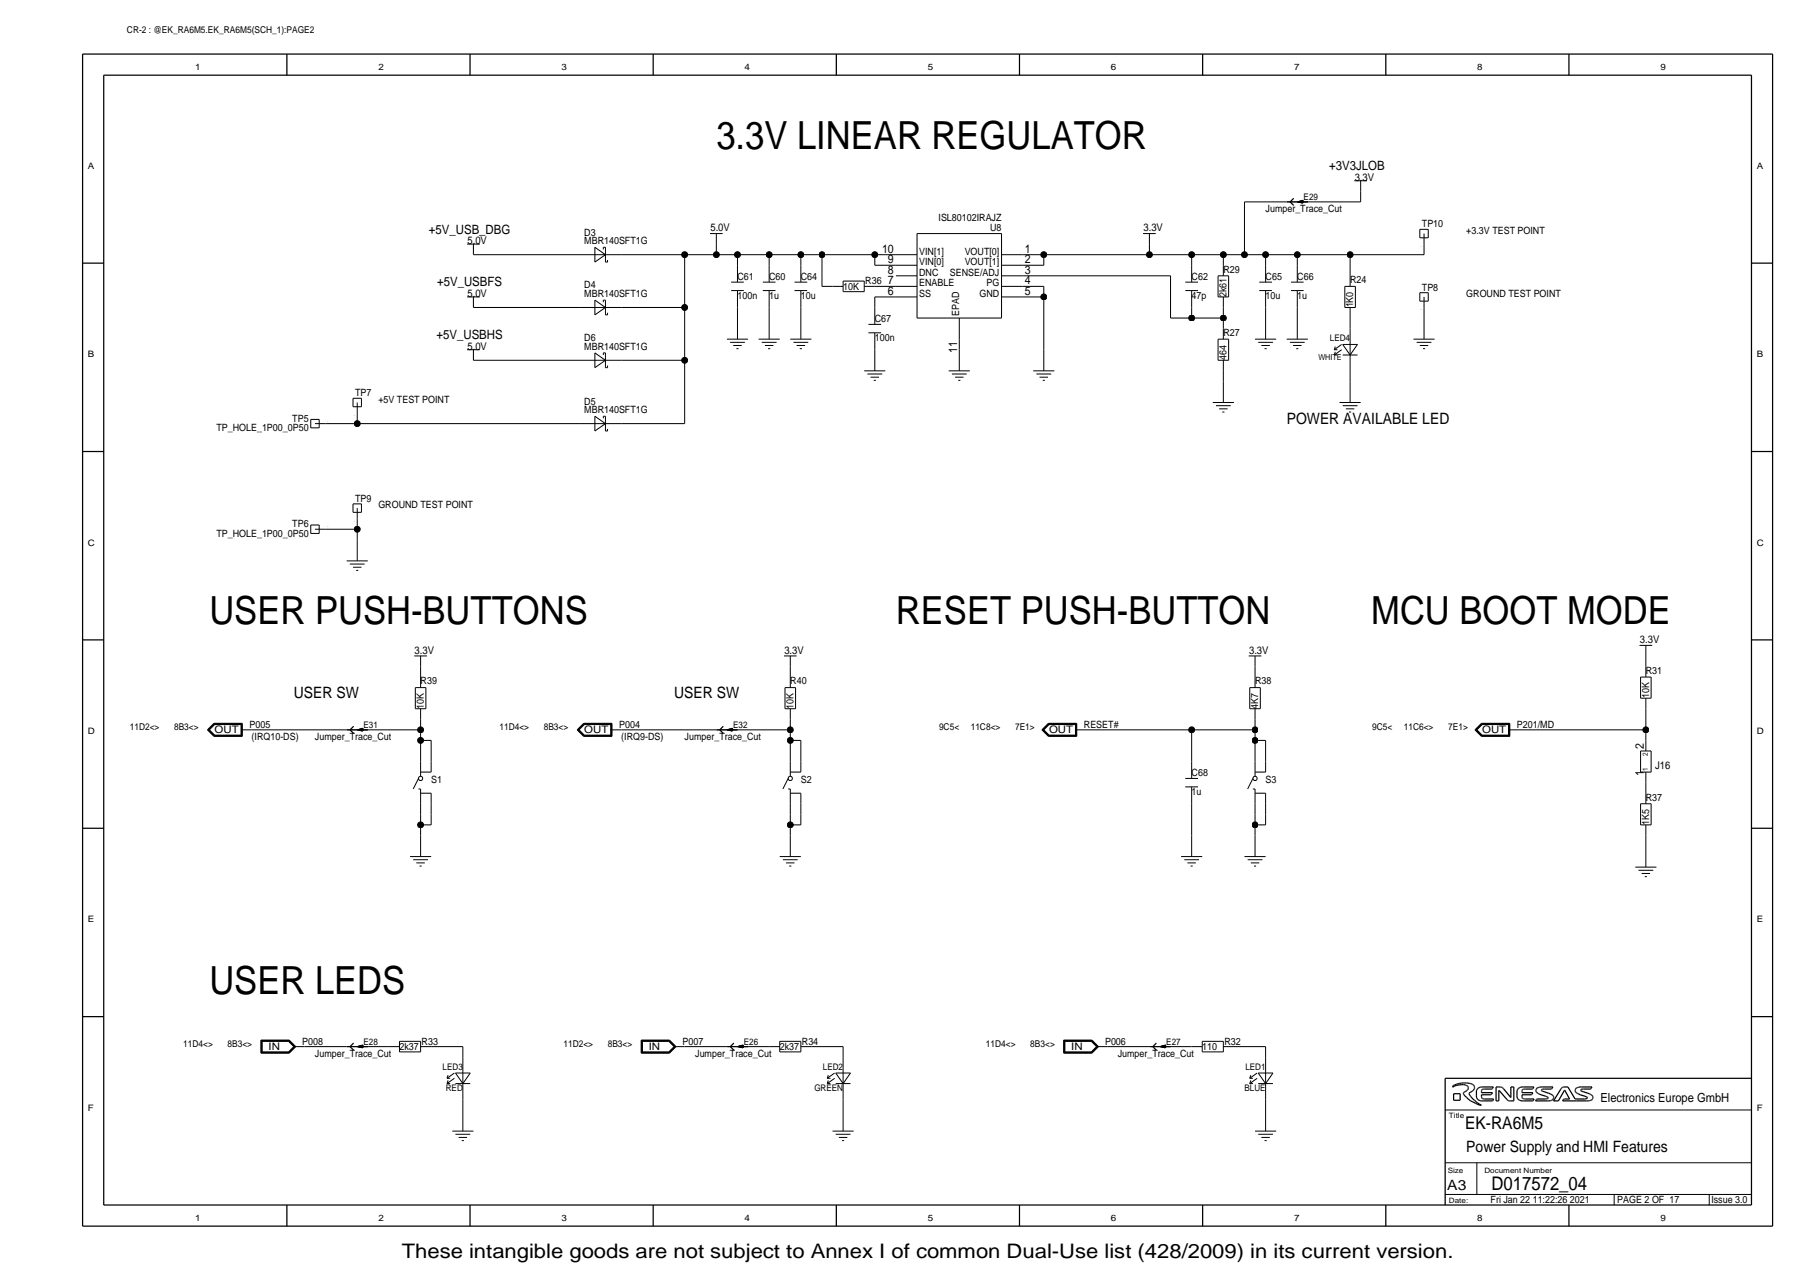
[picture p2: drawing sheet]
<svg xmlns="http://www.w3.org/2000/svg" width="433mm" height="309mm" viewBox="0 0 433 309" stroke-linecap="round" stroke-linejoin="round" font-family="sans-serif">
<g fill="none" stroke="#000" stroke-width=".24">
<path d="M112.3 58.7h3.1zM113.8 58.7v2.6zM143.1 59.5v3.5zM143.1 59.5l2.5 1.8zM145.1 59.5v.5zM145.1 59.5h.5zM145.6 59.5v3.5zM170.7 56.2h3.1zM172.3 58.7v2.6zM172.3 56.2v2.5zM220.5 56.2v20.3zM220.5 56.2h20.3z"/>
<path d="M240.8 56.2v20.3zM274.9 56.2h3zM276.4 58.7v2.6zM276.4 56.2v2.5zM299.3 48.6v12.7zM299.3 48.6h10.1zM309.4 48.6h5.1zM309.5 48.6h5.1zM312 48.6h2.5zM312 48.6l1.3 .3zM312 48.6l1.3-.4zM312.2 48.5l1 .1z"/>
<path d="M312.2 48.5h.6zM312.2 48.6l.3 .1zM312.2 48.6l1 .2zM312.2 48.5l1-.2zM312.3 48.5l.9-.2zM312.4 48.6l.8 .1zM312.4 48.5l.8-.1zM312.4 48.6h.8zM312.5 48.6h.7zM312.5 48.7l.7 .1zM312.5 48.5l.7-.1zM312.6 48.6l.6 .2z"/>
<path d="M312.7 48.5h.5zM312.8 48.5h.4zM312.9 48.6l.3-.1zM312.9 48.7h.3zM312.9 48.6l.3 .2zM312.9 48.3h.3zM313 48.7h.2zM313 48.6h.2zM313.1 48.6v.1zM313.1 48.4h.1M313.1 48.6h.1M313.2 48.2v.6z"/>
<path d="M313.2 48.2l.1 .6zM313.3 48.2l-.1 .6zM313.3 48.2v.6zM313.3 48.2v.7zM314.5 48.6h12.7zM325.7 43.5h3zM327.2 46v2.6zM327.2 43.5v2.5zM341.4 55.2h2.1zM341.4 55.2v2zM341.4 57.2h2.1zM342.4 58.7v2.6z"/>
<path d="M342.4 56.2v2.5zM343.5 55.2v2zM112.3 71.4h3.1zM113.8 61.3h25.4zM113.8 74h25.4zM113.8 71.4v2.6zM139.2 74h10.2zM139.2 61.3h10.2zM143.1 75.7l2.5-1.7zM143.1 72.2v3.5zM143.1 72.2l2.5 1.8zM143.1 63l2.5-1.7z"/>
<path d="M145.1 72.2v.5zM145.1 72.2h.5zM145.6 75.7h.5zM145.6 72.2v3.5zM145.6 63h.5zM146.1 75.2v.5zM146.1 62.5v.5zM149.4 61.3h15.2zM149.4 74h15.2zM164.6 61.3h7.7zM164.6 61.3v12.7zM164.6 74v12.7z"/>
<path d="M172.3 61.3h5zM175.8 67.9h3.1zM175.8 69.9h3.1zM177.3 61.3h7.7zM177.3 61.3v2.5zM177.3 74v2.5zM177.3 76.5v5.1zM177.3 63.8v4.1zM177.3 69.9v4.1zM183.4 67.9h3.1zM183.4 69.9h3.1zM185 61.3h7.6z"/>
<path d="M185 61.3v2.5zM185 74v2.5zM185 76.5v5.1zM185 63.8v4.1zM185 69.9v4.1zM191.1 67.9h3zM191.1 69.9h3zM192.6 61.3h5.1zM192.6 61.3v2.5zM192.6 74v2.5zM192.6 76.5v5.1zM192.6 63.8v4.1z"/>
<path d="M192.6 69.9v4.1zM197.7 61.3h12.7zM197.7 61.3v7.6zM197.7 68.9h2.5zM200.2 68.9h2.5zM202.7 70.2h5.1zM202.7 67.6h5.1zM202.7 67.6v2.6zM207.8 68.9h2.6zM207.8 67.6v2.6zM208.8 78h3.1zM210.4 71.4h5z"/>
<path d="M210.4 71.4v2.6zM210.4 68.9h5zM210.4 63.8h5zM210.4 61.3v2.5zM210.4 61.3h5zM210.4 74v4zM215.4 61.3h5.1zM215.4 63.8h5.1zM215.4 66.3h5.1zM215.4 68.9h5.1zM215.4 71.4h5.1zM220.5 76.5h20.3z"/>
<path d="M230.7 76.5v5.1zM240.8 63.8h5.1zM240.8 61.3h5.1zM240.8 71.4h5.1zM240.8 66.3h5.1zM240.8 68.9h5.1zM245.9 68.9h5.1zM245.9 71.4h5.1zM245.9 61.3h5.1zM245.9 63.8h5.1zM245.9 66.3h35.6zM251 68.9v2.5z"/>
<path d="M251 71.4v12.7zM251 61.3h25.4zM251 61.3v2.5zM276.4 61.3h10.2zM281.5 76.5h5.1zM281.5 66.3v10.2zM285 67.9h3.1zM285 69.9h3.1zM286.6 61.3h7.6zM286.6 61.3v2.5zM286.6 76.5h7.6zM286.6 74v2.5z"/>
<path d="M286.6 63.8v4.1zM286.6 69.9v4.1zM292.9 71.4h2.6zM292.9 66.3v5.1zM292.9 66.3h2.6zM294.2 61.3h5.1zM294.2 61.3v2.5zM294.2 74v2.5zM294.2 76.5v2.5zM294.2 79v2.6zM294.2 63.8v2.5zM294.2 71.4v2.6z"/>
<path d="M295.5 66.3v5.1zM299.3 61.3h5zM302.8 67.9h3.1zM302.8 69.9h3.1zM304.3 74v2.5zM304.3 61.3h7.7zM304.3 61.3v2.5zM304.3 76.5v5.1zM304.3 63.8v4.1zM304.3 69.9v4.1zM310.4 67.9h3.1zM310.4 69.9h3.1z"/>
<path d="M312 74v2.5zM312 61.3h12.7zM312 61.3v2.5zM312 76.5v5.1zM312 63.8v4.1zM312 69.9v4.1zM323.4 74h2.5zM323.4 68.9v5.1zM323.4 68.9h2.5zM324.7 76.5v2.5zM324.7 61.3h17.7zM324.7 61.3v5z"/>
<path d="M324.7 79v10.2zM324.7 66.3v2.6zM324.7 74v2.5zM325.9 68.9v5.1zM341.4 70.4h2.1zM341.4 70.4v2zM341.4 72.4h2.1zM342.4 74v2.5zM342.4 71.4v2.6zM342.4 76.5v5.1zM343.5 70.4v2zM84.9 95.8h2z"/>
<path d="M84.9 95.8v2zM84.9 97.8h2zM85.9 99.4v2.5zM85.9 96.8v2.6zM86.9 95.8v2zM112.3 84.1h3.1zM113.8 86.7h25.4zM113.8 84.1v2.6zM139.2 86.7h10.2zM143.1 88.4l2.5-1.7zM143.1 84.9v3.5zM143.1 84.9l2.5 1.8z"/>
<path d="M145.1 84.9v.5zM145.1 84.9h.5zM145.6 88.4h.5zM145.6 84.9v3.5zM146.1 87.9v.5zM149.4 86.7h15.2zM164.6 86.7v15.2zM174.8 81.6h5.1zM175.6 82.3h3.5zM176.3 83.1h2.1zM177.1 83.9h.5zM182.4 81.6h5.1z"/>
<path d="M183.2 82.3h3.5zM183.9 83.1h2.1zM184.7 83.9h.5zM190 81.6h5.1zM190.8 82.3h3.6zM191.6 83.1h2zM192.3 83.9h.5zM207.8 89.2h5.1zM208.6 90h3.5zM208.8 80.1h3.1zM209.3 90.7h2.1zM210.1 91.5h.5z"/>
<path d="M210.4 84.1v5.1zM210.4 80.1v4zM228.1 89.2h5.1zM228.9 90h3.6zM229.7 90.7h2zM230.4 91.5h.5zM230.7 81.6v2.5zM230.7 84.1v5.1zM248.5 89.2h5zM249.2 90h3.6zM250 90.7h2zM250.7 91.5h.6z"/>
<path d="M251 84.1v5.1zM291.6 96.8h5.1zM292.4 97.6h3.6zM292.9 86.7h2.6zM292.9 81.6v5.1zM292.9 81.6h2.6zM293.2 98.3h2zM293.9 99.1h.5zM294.2 89.2v2.5zM294.2 91.7v5.1zM294.2 86.7v2.5zM295.5 81.6v5.1z"/>
<path d="M301.8 81.6h5.1zM302.6 82.3h3.5zM303.3 83.1h2.1zM304.1 83.9h.5zM309.4 81.6h5.1zM310.2 82.3h3.5zM310.9 83.1h2.1zM311.7 83.9h.5zM320.9 84.1h.7zM320.9 85.4l1.7-1.3zM320.9 85.4h.7zM320.9 84.1l1.7-1.2z"/>
<path d="M321.1 84.6l-.2 .8zM321.1 83.4l-.2 .7zM322.1 96.8h5.1zM322.9 97.6h3.5zM322.9 82.9h3.5zM322.9 82.9l1.8 2.5zM322.9 85.4h3.5zM323.6 98.3h2.1zM324.4 99.1h.5zM324.7 89.2v2.5zM324.7 91.7v5.1zM326.4 82.9l-1.7 2.5z"/>
<path d="M339.9 81.6h5.1zM340.7 82.3h3.5zM341.4 83.1h2.1zM342.2 83.9h.5zM74.7 102.9h2.1zM74.7 100.9v2zM74.7 100.9h2.1zM75.7 101.9h2.6zM76.8 100.9v2zM78.3 101.9h7.6zM85.9 101.9h53.3zM139.2 101.9h10.2z"/>
<path d="M143.1 103.7l2.5-1.8zM143.1 100.1v3.6zM143.1 100.1l2.5 1.8zM145.1 100.1v.5zM145.1 100.1h.5zM145.6 103.7h.5zM145.6 100.1v3.6zM146.1 103.2v.5zM149.4 101.9h15.2zM74.7 128.3h2.1zM74.7 126.3v2zM74.7 126.3h2.1z"/>
<path d="M75.7 127.3h2.6zM76.8 126.3v2zM78.3 127.3h7.6zM83.4 134.9h5zM84.1 135.7h3.6zM84.9 136.4h2zM84.9 121.2h2zM84.9 121.2v2zM84.9 123.2h2zM85.6 137.2h.6zM85.9 127.3v2.5zM85.9 124.8v2.5z"/>
<path d="M85.9 129.8v5.1zM85.9 122.2v2.6zM86.9 121.2v2zM99.6 157.8h3.1zM101.1 157.8v2.5zM188.5 157.8h3.1zM190 157.8v2.5zM300.3 157.8h3zM301.8 157.8v2.5zM394.3 155.2h3zM395.8 157.8v2.5zM395.8 155.2v2.6z"/>
<path d="M49.9 175.6l1.6 1.5zM50 175.6l1.5 1.4zM50.2 175.6l1.4-1.4zM50.2 175.6l1.4 1.3zM50.3 175.6l1.3 1.2zM51.5 174l-1.6 1.6zM51.5 174h6.8zM51.5 177.1h6.8zM51.5 174.1l-1.5 1.5zM51.5 174.1h6.7zM51.5 177h6.7zM51.6 174.2h6.5z"/>
<path d="M51.6 176.9h6.5zM51.6 174.3l-1.3 1.3zM51.6 174.3h6.4zM51.6 176.8h6.4zM58 175.6h2.5zM58 174.3v2.5zM58.1 174.2v2.7zM58.2 174.1v2.9zM58.3 174v3.1zM60.5 175.6h22.9zM83.4 175.6h5zM83.4 175.6h5.1z"/>
<path d="M85.9 175.6h2.5zM85.9 175.6l1.3 .3zM85.9 175.6l1.4-.4zM86.1 175.5l1 .1zM86.1 175.5h.7zM86.1 175.6l.4 .1zM86.2 175.6l1 .2zM86.2 175.5l1-.2zM86.2 175.5l.9-.2zM86.3 175.6l.8 .1zM86.3 175.5l.9-.1zM86.4 175.6h.8z"/>
<path d="M86.4 175.6h.7zM86.5 175.7l.7 .1zM86.5 175.5l.6-.1zM86.6 175.6l.6 .2zM86.6 175.5h.6zM86.8 175.5h.3zM86.8 175.6l.3-.1zM86.8 175.7h.3zM86.8 175.6l.4 .2zM86.9 175.3h.2zM87 175.7h.1zM87 175.6h.1z"/>
<path d="M87 175.6v.1zM87 175.4h.1M87.1 175.6h.1M87.1 175.2v.6zM87.2 175.2v.6zM87.3 175.2v.7zM88.4 175.6h12.7zM99.9 170.5h2.5zM99.9 165.4v5.1zM99.9 165.4h2.5zM101.1 178.1h2.6zM101.1 175.6v2.5z"/>
<path d="M101.1 178.1v2.5zM101.1 173v2.6zM101.1 160.3v2.6zM101.1 162.9v2.5zM101.1 170.5v2.5zM102.4 165.4v5.1zM103.7 178.1v2.5zM138.8 175.6l1.6-1.6zM138.8 175.6l1.6 1.5zM138.9 175.6l1.5 1.4zM138.9 175.6l1.5-1.5zM139.1 175.6l1.4-1.4z"/>
<path d="M139.1 175.6l1.4 1.3zM139.2 175.6l1.3 1.2zM140.4 174h6.8zM140.4 177.1h6.8zM140.4 174.1h6.7zM140.4 177h6.7zM140.5 174.2h6.5zM140.5 176.9h6.5zM140.5 174.3l-1.3 1.3zM140.5 174.3h6.4zM140.5 176.8h6.4zM146.9 175.6h2.5z"/>
<path d="M146.9 174.3v2.5zM147 174.2v2.7zM147.1 174.1v2.9zM147.2 174v3.1zM149.4 175.6h22.9zM172.3 175.6h5zM172.3 175.6h5.1zM174.8 175.6h2.5zM174.8 175.6l1.3 .3zM174.8 175.6l1.4-.4zM175 175.5l1 .1zM175 175.5h.7z"/>
<path d="M175 175.6l.4 .1zM175.1 175.6l1 .2zM175.1 175.5l1-.2zM175.1 175.5l.9-.2zM175.2 175.6l.8 .1zM175.2 175.5l.9-.1zM175.3 175.6h.8zM175.3 175.6h.7zM175.4 175.7l.7 .1zM175.4 175.5l.6-.1zM175.5 175.6l.6 .2zM175.5 175.5h.6z"/>
<path d="M175.7 175.5h.3zM175.7 175.6l.3-.1zM175.7 175.7h.3zM175.7 175.6l.4 .2zM175.8 175.3h.2zM175.9 175.7h.1zM175.9 175.6h.1zM175.9 175.6v.1zM175.9 175.4h.1M176 175.6h.1M176 175.2v.6zM176.1 175.2v.6z"/>
<path d="M176.2 175.2v.7zM177.3 175.6h12.7zM188.8 170.5h2.5zM188.8 165.4v5.1zM188.8 165.4h2.5zM190 173v2.6zM190 175.6v2.5zM190 178.1h2.6zM190 178.1v2.5zM190 160.3v2.6zM190 162.9v2.5zM190 170.5v2.5z"/>
<path d="M191.3 165.4v5.1zM192.6 178.1v2.5zM250.5 175.6l1.6 1.5zM250.7 175.6l1.5 1.4zM250.9 175.6l1.3 1.3zM251 175.6l1.3 1.2zM252.1 174l-1.6 1.6zM252.1 174h6.8zM252.1 177.1h6.8zM252.2 174.1l-1.5 1.5zM252.2 174.1h6.6zM252.2 177h6.6z"/>
<path d="M252.2 174.2l-1.3 1.4zM252.2 174.2h6.5zM252.2 176.9h6.5zM252.3 174.3l-1.3 1.3zM252.3 174.3h6.3zM252.3 176.8h6.3zM258.6 175.6h2.6zM258.6 174.3v2.5zM258.7 174.2v2.7zM258.8 174.1v2.9zM258.9 174v3.1zM261.2 175.6h25.4z"/>
<path d="M286.6 175.6h15.2zM286.6 175.6v7.6zM300.5 170.5h2.6zM300.5 165.4v5.1zM300.5 165.4h2.6zM301.8 173v2.6zM301.8 175.6v2.5zM301.8 178.1h2.5zM301.8 178.1v2.5zM301.8 160.3v2.6zM301.8 162.9v2.5zM301.8 170.5v2.5z"/>
<path d="M303.1 165.4v5.1zM304.3 178.1v2.5zM354.7 175.6l1.6-1.6zM354.7 175.6l1.6 1.5zM354.8 175.6l1.5 1.4zM354.8 175.6l1.5-1.5zM355 175.6l1.4-1.4zM355 175.6l1.4 1.3zM355.1 175.6l1.3 1.2zM356.3 174h6.8zM356.3 177.1h6.8zM356.3 174.1h6.7z"/>
<path d="M356.3 177h6.7zM356.4 174.2h6.5zM356.4 176.9h6.5zM356.4 174.3l-1.3 1.3zM356.4 174.3h6.4zM356.4 176.8h6.4zM362.8 175.6h2.5zM362.8 174.3v2.5zM362.9 174.2v2.7zM363 174.1v2.9zM363.1 174v3.1zM365.3 175.6h30.5z"/>
<path d="M394.5 167.9h2.6zM394.5 162.9v5zM394.5 162.9h2.6zM395.8 170.5v5.1zM395.8 175.6v2.5zM395.8 178.1v2.5zM395.8 160.3v2.6zM395.8 167.9v2.6zM397.1 162.9v5zM100.6 189.8h.5zM100.6 187.2l-1.2 2.6zM101.1 198.4h2.6z"/>
<path d="M101.1 198.4v2.6zM101.1 195.9v2.5zM101.1 193.3v2.6zM101.1 180.6v2.6zM101.1 185.7h2.6zM101.1 183.2v3.5zM101.1 190.8h2.6zM101.1 189.8v3.5zM103.7 195.9v2.5zM103.7 193.3v2.6zM103.7 180.6v2.6zM103.7 183.2v2.5z"/>
<path d="M103.7 190.8v2.5zM189.5 189.8h.5zM189.5 187.2l-1.2 2.6zM190 198.4v2.6zM190 198.4h2.6zM190 195.9v2.5zM190 193.3v2.6zM190 180.6v2.6zM190 185.7h2.6zM190 183.2v3.5zM190 190.8h2.6zM190 189.8v3.5z"/>
<path d="M192.6 195.9v2.5zM192.6 193.3v2.6zM192.6 180.6v2.6zM192.6 183.2v2.5zM192.6 190.8v2.5zM285 187.2h3.1zM285 189.3h3.1zM286.6 193.3v7.7zM286.6 183.2v4zM286.6 189.3v4zM301.3 189.8h.5zM301.3 187.2l-1.3 2.6z"/>
<path d="M301.8 198.4v2.6zM301.8 198.4h2.5zM301.8 195.9v2.5zM301.8 193.3v2.6zM301.8 180.6v2.6zM301.8 185.7h2.5zM301.8 183.2v3.5zM301.8 190.8h2.5zM301.8 189.8v3.5zM304.3 195.9v2.5zM304.3 193.3v2.6zM304.3 180.6v2.6z"/>
<path d="M304.3 183.2v2.5zM304.3 190.8v2.5zM394.5 180.6h2.6zM394.5 180.6v5.1zM394.5 185.7h2.6zM394.5 198.4h2.6zM394.5 193.3v5.1zM394.5 193.3h2.6zM395.8 188.3v2.5zM395.8 185.7v2.6zM395.8 190.8v2.5zM395.8 198.4v2.6z"/>
<path d="M397.1 180.6v5.1zM397.1 193.3v5.1zM98.6 206h5.1zM99.4 206.8h3.5zM100.1 207.6h2.1zM100.9 208.3h.5zM101.1 201v5zM187.5 206h5.1zM188.3 206.8h3.5zM189 207.6h2.1zM189.8 208.3h.5zM190 201v5z"/>
<path d="M284 206h5.1zM284.8 206.8h3.5zM285.5 207.6h2.1zM286.3 208.3h.5zM286.6 201v5zM299.3 206h5zM300 206.8h3.6zM300.8 207.6h2zM301.5 208.3h.6zM301.8 201v5zM393.2 208.6h5.1zM394 209.3h3.6z"/>
<path d="M394.8 210.1h2zM395.5 210.9h.5zM395.8 201v2.5zM395.8 203.5v5.1zM62.7 250.2v3.1zM62.7 253.3h6.8zM62.7 250.2h6.8zM62.8 250.3h6.7zM62.8 250.3v2.9zM62.8 253.2h6.7zM62.9 250.4h6.5zM62.9 250.4v2.7z"/>
<path d="M62.9 253.1h6.5zM63 250.5h6.4zM63 250.5v2.5zM63 253h6.4zM69.4 250.5l1.3 1.3zM69.4 253l1.3-1.2zM69.4 250.4l1.4 1.4zM69.4 253.1l1.4-1.3zM69.5 250.3l1.5 1.5zM69.5 253.2l1.5-1.4zM69.5 250.2l1.6 1.6zM69.5 253.3l1.6-1.5z"/>
<path d="M70.7 251.8h2.5zM73.2 251.8h10.2zM83.4 251.8h5zM83.4 251.8h5.1zM85.9 251.8h2.5zM85.9 251.8l1.3 .3zM85.9 251.8l1.4-.4zM86.1 251.7l1 .1zM86.1 251.7h.7zM86.1 251.8l.4 .1zM86.2 251.8l1 .2zM86.2 251.7l1-.2z"/>
<path d="M86.2 251.7l.9-.2zM86.3 251.8l.8 .1zM86.3 251.7l.9-.1zM86.4 251.8h.8zM86.4 251.8h.7zM86.5 251.9l.7 .1zM86.5 251.7l.6-.1zM86.6 251.8l.6 .2zM86.6 251.7h.6zM86.8 251.7h.3zM86.8 251.8l.3-.1zM86.8 251.9h.3z"/>
<path d="M86.8 251.8l.4 .2zM86.9 251.5h.2zM87 251.9h.1zM87 251.8h.1zM87 251.8v.1zM87 251.6h.1M87.1 251.8h.1M87.1 251.4v.6zM87.2 251.4v.6zM87.3 251.4v.7zM88.4 251.8h5.1zM93.5 251.8h2.6z"/>
<path d="M96.1 253h5zM96.1 250.5h5zM96.1 250.5v2.5zM101.1 251.8h2.6zM101.1 250.5v2.5zM103.7 251.8h7.6zM107.5 259.4h.8zM107.5 259.4l1.8-1.3zM107.7 259.9l-.2 .8zM107.7 258.6l-.2 .8zM109.5 258.1h3.6zM109.5 258.1l1.8 2.6z"/>
<path d="M111.3 251.8v2.5zM111.3 254.3v10.2zM113.1 258.1l-1.8 2.6zM154.2 250.2v3.1zM154.2 253.3h6.8zM154.2 250.2h6.8zM154.3 250.3h6.6zM154.3 250.3v2.9zM154.3 253.2h6.6zM154.4 250.4h6.5zM154.4 250.4v2.7zM154.4 253.1h6.5z"/>
<path d="M154.5 250.5h6.3zM154.5 250.5v2.5zM154.5 253h6.3zM160.8 250.5l1.3 1.3zM160.8 253l1.3-1.2zM160.9 250.4l1.4 1.4zM160.9 253.1l1.4-1.3zM160.9 250.3l1.5 1.5zM160.9 253.2l1.5-1.4zM161 250.2l1.6 1.6zM161 253.3l1.6-1.5zM162.1 251.8h2.5z"/>
<path d="M164.6 251.8h10.2zM174.8 251.8h5.1zM174.9 251.8h5zM177.3 251.8h2.6zM177.3 251.8l1.4 .3zM177.3 251.8l1.4-.4zM177.5 251.7l1.1 .1zM177.5 251.7h.7zM177.5 251.8l.4 .1zM177.6 251.8l1 .2zM177.6 251.7l1-.2zM177.7 251.8l.9 .1z"/>
<path d="M177.7 251.7l.9-.1zM177.8 251.8h.8zM177.9 251.8h.7zM177.9 251.9l.7 .1zM177.9 251.7l.7-.1zM178 251.8l.6 .2zM178.1 251.7h.5zM178.2 251.7h.4zM178.3 251.8l.3-.1zM178.3 251.9h.3zM178.3 251.8l.3 .2zM178.3 251.5h.3z"/>
<path d="M178.4 251.9h.2zM178.4 251.8h.2zM178.5 251.8v.1zM178.5 251.6h.1M178.5 251.8h.1M178.6 251.4v.6zM178.6 251.4l.1 .6zM178.7 251.4l-.1 .6zM178.7 251.4v.6zM178.7 251.4v.7zM179.9 251.8h5.1zM185 251.8h2.5z"/>
<path d="M187.5 253h5.1zM187.5 250.5h5.1zM187.5 250.5v2.5zM192.6 251.8h2.5zM192.6 250.5v2.5zM195.1 251.8h7.6zM198.9 259.4h.8zM198.9 259.4l1.8-1.3zM199.2 259.9l-.3 .8zM199.2 258.6l-.3 .8zM201 258.1h3.5zM201 258.1l1.7 2.6z"/>
<path d="M202.7 251.8v2.5zM202.7 254.3v10.2zM204.5 258.1l-1.8 2.6zM255.8 250.2v3.1zM255.8 253.3h6.8zM255.8 250.2h6.8zM255.9 250.3h6.6zM255.9 250.3v2.9zM255.9 253.2h6.6zM256 250.4h6.5zM256 250.4v2.7zM256 253.1h6.5z"/>
<path d="M256.1 250.5h6.3zM256.1 250.5v2.5zM256.1 253h6.3zM262.4 250.5l1.3 1.3zM262.4 253l1.3-1.2zM262.5 250.4l1.4 1.4zM262.5 253.1l1.4-1.3zM262.5 250.3l1.5 1.5zM262.6 250.2l1.6 1.6zM263.7 251.8h2.5zM264 251.8l-1.5 1.4zM264.2 251.8l-1.6 1.5z"/>
<path d="M266.2 251.8h10.2zM276.4 251.8h5.1zM276.5 251.8h5zM278.9 251.8h2.6zM278.9 251.8l1.4 .3zM278.9 251.8l1.4-.4zM279.1 251.7l1.1 .1zM279.1 251.7h.7zM279.1 251.8l.4 .1zM279.2 251.8l1 .2zM279.2 251.7l1-.2zM279.3 251.8l.9 .1z"/>
<path d="M279.3 251.7l.9-.1zM279.4 251.8h.8zM279.5 251.8h.7zM279.5 251.9l.7 .1zM279.5 251.7l.7-.1zM279.6 251.8l.6 .2zM279.7 251.7h.5zM279.8 251.7h.4zM279.9 251.8l.3-.1zM279.9 251.9h.3zM279.9 251.8l.3 .2zM279.9 251.5h.3z"/>
<path d="M280 251.9h.2zM280 251.8h.2zM280.1 251.8v.1zM280.1 251.6h.1M280.1 251.8h.1M280.2 251.4v.6zM280.2 251.4l.1 .6zM280.3 251.4l-.1 .6zM280.3 251.4v.6zM280.3 251.4v.7zM281.5 251.8h5.1zM286.6 251.8h2.5z"/>
<path d="M289.1 253h5.1zM289.1 250.5h5.1zM289.1 250.5v2.5zM294.2 251.8h2.5zM294.2 250.5v2.5zM296.7 251.8h7.6zM300.5 259.4h.8zM300.5 259.4l1.8-1.3zM300.8 259.9l-.3 .8zM300.8 258.6l-.3 .8zM302.6 258.1h3.5zM302.6 258.1l1.7 2.6z"/>
<path d="M304.3 251.8v2.5zM304.3 254.3v10.2zM306.1 258.1l-1.8 2.6zM107.5 260.7l1.8-1.3zM107.5 260.7h.8zM108.8 272.1h5zM109.5 272.8h3.6zM109.5 260.7h3.6zM110.3 273.6h2zM111 274.4h.6zM111.3 264.5v2.5zM111.3 267v5.1z"/>
<path d="M198.9 260.7l1.8-1.3zM198.9 260.7h.8zM200.2 272.1h5.1zM201 260.7h3.5zM201 272.8h3.5zM201.7 273.6h2.1zM202.5 274.4h.5zM202.7 264.5v2.5zM202.7 267v5.1zM300.5 260.7l1.8-1.3zM300.5 260.7h.8zM301.8 272.1h5.1z"/>
<path d="M302.6 260.7h3.5zM302.6 272.8h3.5zM303.3 273.6h2.1zM304.1 274.4h.5zM304.3 264.5v2.5zM304.3 267v5.1zM347.5 267h73.7zM347.5 279.7h73.7zM355.1 279.7v7.6zM347.5 287.3h73.7zM388.2 287.3v2.6zM411 287.3v2.6z"/>
<circle cx="101.1" cy="187.3" r=".51"/>
<circle cx="190" cy="187.3" r=".51"/>
<circle cx="301.8" cy="187.3" r=".51"/>
</g>
<g fill="#000" stroke="#000" stroke-width=".24">
<circle cx="164.6" cy="74" r=".71"/>
<circle cx="164.6" cy="61.3" r=".71"/>
<circle cx="172.3" cy="61.3" r=".71"/>
<circle cx="177.3" cy="61.3" r=".71"/>
<circle cx="185" cy="61.3" r=".71"/>
<circle cx="192.6" cy="61.3" r=".71"/>
<circle cx="197.7" cy="61.3" r=".71"/>
<circle cx="210.4" cy="61.3" r=".71"/>
<circle cx="251" cy="71.4" r=".71"/>
<circle cx="251" cy="61.3" r=".71"/>
<circle cx="276.4" cy="61.3" r=".71"/>
<circle cx="286.6" cy="76.5" r=".71"/>
<circle cx="286.6" cy="61.3" r=".71"/>
<circle cx="294.2" cy="61.3" r=".71"/>
<circle cx="294.2" cy="76.5" r=".71"/>
<circle cx="299.3" cy="61.3" r=".71"/>
<circle cx="304.3" cy="61.3" r=".71"/>
<circle cx="312" cy="61.3" r=".71"/>
<circle cx="324.7" cy="61.3" r=".71"/>
<circle cx="164.6" cy="86.7" r=".71"/>
<circle cx="85.9" cy="101.9" r=".71"/>
<circle cx="85.9" cy="127.3" r=".71"/>
<circle cx="101.1" cy="178.1" r=".71"/>
<circle cx="101.1" cy="175.6" r=".71"/>
<circle cx="190" cy="175.6" r=".71"/>
<circle cx="190" cy="178.1" r=".71"/>
<circle cx="286.6" cy="175.6" r=".71"/>
<circle cx="301.8" cy="175.6" r=".71"/>
<circle cx="301.8" cy="178.1" r=".71"/>
<circle cx="395.8" cy="175.6" r=".71"/>
<circle cx="101.1" cy="198.4" r=".71"/>
<circle cx="190" cy="198.4" r=".71"/>
<circle cx="301.8" cy="198.4" r=".71"/>
</g>
<g fill="none" stroke="#000" stroke-width=".3">
<path d="M19.9 13v281.9zM19.9 13h406.4zM24.9 18.1h396.3zM24.9 18.1v271.8zM69 13v5.1zM113 13v5.1zM157.1 13v5.1zM201.1 13v5.1zM245.2 13v5.1zM289.2 13v5.1zM333.2 13v5.1zM377.3 13v5.1z"/>
<path d="M421.2 18.1v271.8zM426.3 13v281.9zM310.2 48.6l.9 .8zM310.2 48.6l.9-.9zM19.9 63.3h5zM421.2 63.3h5.1zM19.9 108.6h5zM421.2 108.6h5.1zM19.9 153.9h5zM421.2 153.9h5.1zM84.2 175.6l.8 .8zM84.2 175.6l.8-.9z"/>
<path d="M173.1 175.6l.8 .8zM173.1 175.6l.8-.9zM19.9 199.2h5zM421.2 199.2h5.1zM19.9 244.6h5zM84.2 251.8l.8 .8zM84.2 251.8l.8-.9zM175.6 251.8l.9 .8zM175.6 251.8l.9-.9zM277.2 251.8l.9 .8zM277.2 251.8l.9-.9zM347.5 259.4v30.5z"/>
<path d="M347.5 259.4h73.7zM421.2 244.6h5.1zM349.4 261.5h.1M349.4 261.3h.1M349.4 261.3l-.1 .2zM349.4 261.2h.1M349.4 261.5l.4-.2zM349.5 261.1l.4-.1zM349.6 263.1h1.5zM349.6 264.7h1.5zM349.6 263.1v1.6zM349.8 261.3l.4-.2z"/>
<path d="M349.9 261l.4-.2zM350.2 261.1l.4-.1zM350.3 260.8l.3-.1zM350.6 260.7l.4-.1zM350.6 261h.5zM351 260.6h.4zM351.1 261l.4-.1zM351.1 263.1v1.6zM351.4 260.6l.4-.1zM351.5 260.9h.4zM351.8 260.5h.4zM351.9 262.9h.1"/>
<path d="M351.9 262.9v.2zM351.9 263.1l.1 .1zM351.9 260.9l.4 .1zM351.9 262.8h.1M352 262.8h.1M352 263.2l.2 .4zM352.1 262.7l.4-.2zM352.2 260.5h.5zM352.2 263.6l.5 .4zM352.3 261l.2 .1zM352.5 262.5l.2-.1zM352.5 261.1h.2z"/>
<path d="M352.7 260.5l.3 .1zM352.7 261.1l.1 .1zM352.7 264l.4 .4zM352.8 261.2l.2 .1zM352.8 262.2l.2-.1zM352.8 262.2l-.1 .2zM353 261.3v.1zM353 260.6h.3zM353.1 261.5h.1M353.1 261.6h.1M353.1 261.9l-.1 .2zM353.1 264.4l.5 .4z"/>
<path d="M353.1 261.6v.2zM353.1 261.8v.1zM353.3 263.1h.1M353.3 263h.1M353.3 260.6l.4 .1zM353.3 263.2l.1 .2zM353.3 262.9h.1M353.3 262.9l.2-.1zM353.4 263.4l.3 .4zM353.5 262.8l.2-.1zM353.6 264.8l.6 .3zM353.7 260.7l.2 .1z"/>
<path d="M353.7 263.8l.2 .3zM353.7 262.7l.3-.2zM353.9 260.8l.2 .1zM353.9 264.1l.3 .3zM354.1 260.9l.2 .1zM354.1 262.4l-.1 .1zM354.1 262.4l.2-.2zM354.2 265.1l.6 .3zM354.2 264.4l.4 .3zM354.3 261l.2 .2zM354.5 261.2l.1 .2zM354.5 262l-.2 .2z"/>
<path d="M354.6 264.7l.3 .3zM354.6 261.8l-.1 .2zM354.6 261.6v.2zM354.6 261.4v.2zM354.8 265.4l.6 .3zM354.9 265l.4 .3zM355 263.9l.1 .3zM355 263.6v.3zM355 262.7v.9zM355 262.4v.3zM355.1 264.2l.2 .2zM355.1 262.1l-.1 .3z"/>
<path d="M355.3 264.4l.1 .2zM355.3 261.9l-.2 .2zM355.3 261.9l.1-.1zM355.3 265.3l.5 .3zM355.4 265.7l.7 .2zM355.4 264.6l.3 .1zM355.4 261.8l.3-.2zM355.7 264.7l.3 .1zM355.7 261.6l.3-.1zM355.8 265.6l.4 .2zM356 264.8h.3zM356 261.5h.3z"/>
<path d="M356.1 265.9h.1M356.2 265.9h.1M356.2 265.8h.1M356.3 262.3v.2zM356.3 262.5v.3zM356.3 262.8h2.6zM356.3 263.3h2.2zM356.3 263.3v.5zM356.3 263.9h.1M356.3 263.9v.2zM356.3 264.8h.4zM356.3 261.5h.4z"/>
<path d="M356.3 262.3h.1M356.3 264.2h.1M356.4 264.2h.1M356.4 262.1l.1-.1zM356.3 262.2h.1M356.5 264.3h.1M356.5 262h.1zM356.5 264.3h.2zM356.6 262h.2zM356.7 264.3l.1 .1zM356.7 264.8h2.1zM356.7 261.5h2.4z"/>
<path d="M356.8 262h.2zM356.8 264.4h.2zM357 264.4h2.2zM357 262h1.7zM358.5 263.3h.1M358.6 263.3h.1M358.7 262h.1M358.8 264.8h.1M358.9 262.8l-.3 .4zM358.9 264.8h.1M358.9 261.9h.1M359.1 261.5l-.2 .3z"/>
<path d="M359.2 264.4l-.2 .4zM359.8 261.5h.6zM359.8 261.5v3.3zM359.8 264.8h.6zM360.4 261.5h.4zM360.4 262.3v2.5zM360.5 262.3h.1M360.5 262.3l1.9 2.2zM360.8 261.5h.2zM361 261.5h.1zM361.1 261.5l.1 .1zM361.2 261.6h.1"/>
<path d="M361.3 261.7l.2 .2zM361.5 261.9l1.8 2.1zM362.4 264.5l.2 .2zM362.6 264.8h.1M362.6 264.8h.2zM362.8 264.8h.2zM363 264.8h.3zM363.3 264h.1M363.3 264.8h.7zM363.3 261.5h.7zM363.3 261.5v2.5zM364 261.5v3.3z"/>
<path d="M364.8 263.9l.1 .3zM364.8 263.6v.3zM364.8 262.7v.9zM364.8 262.4v.3zM364.9 264.2l.1 .2zM364.9 262.1l-.1 .3zM365 264.4l.2 .2zM365 261.9l-.1 .2zM365 261.9l.2-.1zM365.2 264.6l.3 .1zM365.2 261.8l.2-.2zM365.4 261.6l.3-.1z"/>
<path d="M365.5 264.7l.2 .1zM365.7 264.8h.3zM365.7 261.5h.3zM366 262.3v.2zM366 262.5v.3zM366 262.8h2.6zM366 263.3h2.2zM366 263.3v.5zM366 263.9h.1M366 263.9v.2zM366.1 264.2h.1M366 264.8h.4z"/>
<path d="M366 261.5h.4zM366 262.3h.1M366.2 264.2h.1M366.1 262.2h.1M366.3 264.3h.1M366.2 262h.2zM366.2 262l-.1 .1zM366.3 264.3h.1zM366.4 262h.1zM366.4 264.3l.2 .1zM366.4 264.8h2.2zM366.4 261.5h2.5z"/>
<path d="M366.5 262h.3zM366.6 264.4h.2zM366.8 264.4h2.1zM366.8 262h1.7zM368.2 263.3h.1M368.4 263.3h.1M368.5 262h.1M368.6 264.8h.1M368.6 262.8l-.2 .4zM368.6 261.9h.1M368.7 264.8h.1M368.9 261.5l-.2 .3z"/>
<path d="M368.9 264.4l-.2 .4zM369.3 264.8h2.8zM369.3 262.4h.1M369.3 262.3h.1M369.4 262.5l.1 .2zM369.4 262.1l-.1 .2zM369.4 262v.1zM369.5 262.7l.1 .1zM369.5 264.5l-.2 .3zM369.6 264.4h.1M369.6 262.8l.1 .1zM369.6 261.8l-.2 .2z"/>
<path d="M369.6 264.4h2zM369.7 261.7l-.1 .1zM369.7 261.7l.2-.1zM369.7 262.9l.2 .1zM369.9 263l.3 .2zM369.9 261.6l.3-.1zM370.2 263.2l.4 .1zM370.2 261.5h.3zM370.5 261.5h.4zM370.6 263.3l1.1 .4zM370.7 262.1h.1M370.7 262.2h.1"/>
<path d="M370.7 262.3h.1M370.7 262.3l.1 .1zM370.8 262h.1M370.8 262.4l.2 .1zM370.9 261.5h2.5zM370.9 262h.1M371 262h.3zM371 262.5l.3 .1zM371.3 262.6l1.1 .4zM371.3 262h1.7zM371.6 264.4l.4-.1zM371.7 263.7l.3 .1z"/>
<path d="M372 264.3h.2zM372 263.8l.2 .1zM372.1 264.8h.4zM372.2 264.3h.1M372.2 263.9h.1M372.3 264.2h.1M372.3 264v.1zM372.3 264.1h.1M372.4 263l.4 .1zM372.5 264.8h.3zM372.8 263.1l.2 .1zM372.8 264.8l.3-.1z"/>
<path d="M373 262h.1M373 263.2l.3 .2zM373.1 264.7l.2-.1zM373.1 261.9l.1-.1zM373.3 263.4l.1 .1zM373.4 261.5l-.2 .3zM373.4 263.5l.1 .2zM373.4 264.5l-.1 .1zM373.5 263.7l.1 .1zM373.5 264.3l-.1 .2zM373.6 264.8h1.2zM373.6 263.8v.1z"/>
<path d="M373.6 264.2l-.1 .1zM373.6 264h.1M373.6 264v.2zM375.3 262l-1.7 2.8zM375.4 261.9l-.1 .1zM375.5 261.8h.1M375.5 261.8l.1-.1zM375.7 261.6l-.1 .1zM375.8 261.5h.1M375.8 264.8h3.3zM375.8 261.5h.2zM376 264.5l-.2 .3z"/>
<path d="M376.1 264.4h.1M376 261.5h.3zM376.2 264.4h.1M376.2 264.4h1.2zM376.2 262.3l-1.4 2.5zM376.2 262.2h.1M376.2 262.3h.1M376.3 262.2l1.1 2.2zM376.3 261.5h.7zM377 261.5l1.8 2.9zM378.8 264.4h2.3zM378.8 262.3h.1"/>
<path d="M378.8 262.5l.1 .2zM378.8 262.4h.1M378.8 262.1v.2zM378.9 262.7l.1 .1zM378.9 262l-.1 .1zM379 261.8l-.1 .2zM379 261.8l.1-.1zM379 262.8l.2 .1zM379.1 264.8h2.4zM379.1 261.7l.3-.1zM379.2 262.9l.2 .1zM379.4 263l.3 .2z"/>
<path d="M379.4 261.6l.2-.1zM379.6 261.5h.3zM379.7 263.2l.3 .1zM379.9 261.5h.4zM380 263.3l1.2 .4zM380.1 262.1h.1M380.1 262.2h.1M380.1 262.3h.1M380.1 262.3l.1 .1zM380.2 262h.2zM380.2 262.1h.1M380.2 262.4l.2 .1z"/>
<path d="M380.3 261.5h2.5zM380.4 262h.4zM380.4 262.5l.3 .1zM380.7 262.6l1.2 .4zM380.8 262h1.7zM381.1 264.4l.3-.1zM381.2 263.7l.2 .1zM381.4 264.3h.2zM381.4 263.8l.2 .1zM381.5 264.8h.4zM381.7 264.3h.1M381.6 263.9h.1"/>
<path d="M381.7 264.2h.1M381.7 264.1h.1M381.7 264v.1zM381.9 263l.3 .1zM381.9 264.8h.3zM382.2 263.1l.3 .1zM382.2 264.8l.3-.1zM382.5 263.2l.2 .2zM382.5 264.7l.2-.1zM382.5 262h.1M382.6 261.9h.1M382.7 263.4l.1 .1z"/>
<path d="M382.7 264.6l.2-.1zM382.8 263.5l.2 .2zM382.8 261.5l-.2 .3zM383 263.8h.1M383 264.3l-.1 .2zM383 263.8v.1zM383.1 264h.1M383 264.2v.1zM383.1 264l-.1 .2zM19.9 294.9h406.4zM24.9 289.9h396.3zM69 289.9v5z"/>
<path d="M113 289.9v5zM157.1 289.9v5zM201.1 289.9v5zM245.2 289.9v5zM289.2 289.9v5zM333.2 289.9v5zM377.3 289.9v5z"/>
</g>
<g font-size="9.3">
<text x="172.3" y="35.9">3.3V LINEAR REGULATOR</text>
<text x="50.3" y="150.2">USER PUSH-BUTTONS</text>
<text x="215.4" y="150.2">RESET PUSH-BUTTON</text>
<text x="329.7" y="150.2">MCU BOOT MODE</text>
<text x="50.3" y="239.1">USER LEDS</text>
</g>
<text font-size="4.8" x="96.6" y="302.5">These intangible goods are not subject to Annex I of common Dual-Use list (428/2009) in its current version.</text>
<text font-size="4.5" x="358.6" y="286.3">D017572_04</text>
<text font-size="4.2" x="352.3" y="271.6">EK-RA6M5</text>
<g font-size="3.8">
<text x="309.4" y="101.9">POWER AVAILABLE LED</text>
<text x="70.7" y="167.9">USER SW</text>
<text x="162.1" y="167.9">USER SW</text>
<text x="352.6" y="277.2">Power Supply and HMI Features</text>
</g>
<text font-size="3.4" x="348" y="286.3">A3</text>
<g font-size="3.1">
<text x="319.6" y="40.9">+3V3JLOB</text>
<text x="103.1" y="56.2">+5V_USB_DBG</text>
<text x="105.1" y="68.9">+5V_USBFS</text>
<text x="104.9" y="81.6">+5V_USBHS</text>
</g>
<text font-size="3" x="384.9" y="265">Electronics Europe GmbH</text>
<g font-size="2.9">
<text x="212.1" y="60.8">10</text>
<text x="213.5" y="63.3">9</text>
<text x="213.5" y="65.8">8</text>
<text x="246.4" y="63.3">2</text>
<text x="246.4" y="60.8">1</text>
<text x="246.4" y="65.8">3</text>
<text x="213.5" y="70.9">6</text>
<text x="213.5" y="68.4">7</text>
<text x="246.4" y="68.4">4</text>
<text x="246.4" y="70.9">5</text>
<text x="230.2" y="84.9" transform="rotate(-90 230.2 84.9)">11</text>
<text x="395.3" y="180.1" transform="rotate(-90 395.3 180.1)">2</text>
<text x="395.3" y="186.6" transform="rotate(-90 395.3 186.6)">1</text>
</g>
<g font-size="2.6">
<text x="325.8" y="43.5">3.3V</text>
<text x="112.4" y="58.7">5.0V</text>
<text x="170.8" y="55.7">5.0V</text>
<text x="275" y="55.7">3.3V</text>
<text x="112.4" y="71.4">5.0V</text>
<text x="112.4" y="84.1">5.0V</text>
<text x="394.4" y="154.7">3.3V</text>
<text x="99.7" y="157.3">3.3V</text>
<text x="188.6" y="157.3">3.3V</text>
<text x="300.4" y="157.3">3.3V</text>
<text x="398" y="184.9">J16</text>
</g>
<g font-size="2.5">
<text x="51.6" y="176.3">OUT</text>
<text x="140.5" y="176.3">OUT</text>
<text x="252.3" y="176.3">OUT</text>
<text x="356.4" y="176.3">OUT</text>
<text x="64.6" y="252.5">IN</text>
<text x="156" y="252.5">IN</text>
<text x="257.6" y="252.5">IN</text>
</g>
<g font-size="2.4">
<text x="225.7" y="53.1">ISL80102IRAJZ</text>
<text x="304.3" y="51.1">Jumper_Trace_Cut</text>
<text x="140.5" y="58.7">MBR140SFT1G</text>
<text x="140.5" y="56.7">D3</text>
<text x="238.1" y="55.7">U8</text>
<text x="341.9" y="54.7">TP10</text>
<text x="352.6" y="56.2">+3.3V TEST POINT</text>
<text x="221" y="61.3">VIN[1]</text>
<text x="221" y="63.8">VIN[0]</text>
<text x="232" y="63.8">VOUT[1]</text>
<text x="232" y="61.3">VOUT[0]</text>
<text x="294.2" y="65.6">R29</text>
<text x="140.5" y="71.4">MBR140SFT1G</text>
<text x="140.5" y="69.4">D4</text>
<text x="177.3" y="67.4">C61</text>
<text x="177.3" y="71.9">100n</text>
<text x="185" y="67.4">C60</text>
<text x="185" y="71.9">1u</text>
<text x="192.6" y="71.9">10u</text>
<text x="192.6" y="67.4">C64</text>
<text x="202.7" y="69.6">10K</text>
<text x="208.1" y="68.4">R36</text>
<text x="221" y="66.3">DNC</text>
<text x="221" y="68.9">ENABLE</text>
<text x="221" y="71.4">SS</text>
<text x="228.4" y="66.3">SENSE/ADJ</text>
<text x="235.6" y="71.4">GND</text>
<text x="237.2" y="68.9">PG</text>
<text x="286.6" y="67.4">C62</text>
<text x="286.6" y="71.9">47p</text>
<text x="294.9" y="71.4" transform="rotate(-90 294.9 71.4)">2k61</text>
<text x="304.3" y="67.4">C65</text>
<text x="304.3" y="71.9">10u</text>
<text x="312" y="67.4">C66</text>
<text x="312" y="71.9">1u</text>
<text x="324.7" y="68.1">R24</text>
<text x="341.9" y="69.9">TP8</text>
<text x="352.6" y="71.4">GROUND TEST POINT</text>
<text x="210.4" y="77.5">C67</text>
<text x="230.7" y="76" transform="rotate(-90 230.7 76)">EPAD</text>
<text x="325.4" y="74" transform="rotate(-90 325.4 74)">1K0</text>
<text x="140.5" y="82.1">D6</text>
<text x="210.4" y="82.1">100n</text>
<text x="294.2" y="80.8">R27</text>
<text x="140.5" y="84.1">MBR140SFT1G</text>
<text x="294.9" y="86.7" transform="rotate(-90 294.9 86.7)">464</text>
<text x="85.4" y="95.3">TP7</text>
<text x="70.3" y="101.4">TP5</text>
<text x="91" y="96.8">+5V TEST POINT</text>
<text x="140.5" y="99.4">MBR140SFT1G</text>
<text x="140.5" y="97.3">D5</text>
<text x="52" y="103.7">TP_HOLE_1P00_0P50</text>
<text x="85.4" y="120.7">TP9</text>
<text x="91" y="122.2">GROUND TEST POINT</text>
<text x="52" y="129.1">TP_HOLE_1P00_0P50</text>
<text x="70.3" y="126.8">TP6</text>
<text x="101.1" y="164.6">R39</text>
<text x="190" y="164.6">R40</text>
<text x="301.8" y="164.6">R38</text>
<text x="395.8" y="162.1">R31</text>
<text x="396.5" y="167.9" transform="rotate(-90 396.5 167.9)">10K</text>
<text x="101.9" y="170.5" transform="rotate(-90 101.9 170.5)">10K</text>
<text x="190.8" y="170.5" transform="rotate(-90 190.8 170.5)">10K</text>
<text x="302.6" y="170.5" transform="rotate(-90 302.6 170.5)">4K7</text>
<text x="60" y="175.1">P005</text>
<text x="60.5" y="178.1">(IRQ10-DS)</text>
<text x="75.7" y="178.1">Jumper_Trace_Cut</text>
<text x="148.9" y="175.1">P004</text>
<text x="149.4" y="178.1">(IRQ9-DS)</text>
<text x="164.6" y="178.1">Jumper_Trace_Cut</text>
<text x="260.7" y="175.1">RESET#</text>
<text x="364.8" y="175.1">P201/MD</text>
<text x="103.7" y="188.3">S1</text>
<text x="192.6" y="188.3">S2</text>
<text x="286.6" y="186.7">C68</text>
<text x="286.6" y="191.3">1u</text>
<text x="304.3" y="188.3">S3</text>
<text x="395.8" y="192.6">R37</text>
<text x="396.5" y="198.4" transform="rotate(-90 396.5 198.4)">1K5</text>
<text x="72.7" y="251.3">P008</text>
<text x="101.4" y="251.3">R33</text>
<text x="164.1" y="251.3">P007</text>
<text x="192.8" y="251.3">R34</text>
<text x="265.7" y="251.3">P006</text>
<text x="294.4" y="251.3">R32</text>
<text x="75.7" y="254.3">Jumper_Trace_Cut</text>
<text x="96.1" y="252.5">2k37</text>
<text x="167.2" y="254.3">Jumper_Trace_Cut</text>
<text x="187.5" y="252.5">2k37</text>
<text x="268.8" y="254.3">Jumper_Trace_Cut</text>
<text x="289.1" y="252.5">110</text>
<text x="358.4" y="289.4">Fri Jan 22 11:22:26 2021</text>
<text x="388.9" y="289.4">PAGE 2 OF 17</text>
<text x="411.5" y="289.4">Issue 3.0</text>
</g>
<g font-size="2.3">
<text x="30.5" y="7.9">CR-2 : @EK_RA6M5.EK_RA6M5(SCH_1):PAGE2</text>
<text x="31.2" y="175.6">11D2&lt;&gt;</text>
<text x="41.9" y="175.6">8B3&lt;&gt;</text>
<text x="120.1" y="175.6">11D4&lt;&gt;</text>
<text x="130.8" y="175.6">8B3&lt;&gt;</text>
<text x="225.8" y="175.6">9C5&lt;</text>
<text x="233.4" y="175.6">11C8&lt;&gt;</text>
<text x="244.1" y="175.6">7E1&gt;</text>
<text x="329.9" y="175.6">9C5&lt;</text>
<text x="337.6" y="175.6">11C6&lt;&gt;</text>
<text x="348.2" y="175.6">7E1&gt;</text>
<text x="44" y="251.8">11D4&lt;&gt;</text>
<text x="54.7" y="251.8">8B3&lt;&gt;</text>
<text x="135.5" y="251.8">11D2&lt;&gt;</text>
<text x="146.2" y="251.8">8B3&lt;&gt;</text>
<text x="237.1" y="251.8">11D4&lt;&gt;</text>
<text x="247.8" y="251.8">8B3&lt;&gt;</text>
</g>
<g font-size="2.2">
<text x="313.5" y="48.2">E29</text>
<text x="319.8" y="82.1">LED4</text>
<text x="87.4" y="175.2">E31</text>
<text x="176.3" y="175.2">E32</text>
<text x="87.4" y="251.4">E28</text>
<text x="178.9" y="251.4">E26</text>
<text x="280.5" y="251.4">E27</text>
<text x="106.4" y="257.4">LED3</text>
<text x="197.9" y="257.4">LED2</text>
<text x="299.5" y="257.4">LED1</text>
<text x="107.2" y="262.4">RED</text>
<text x="195.8" y="262.4">GREEN</text>
<text x="299.3" y="262.4">BLUE</text>
</g>
<g font-size="2.1">
<text x="46.9" y="16.8">1</text>
<text x="91" y="16.8">2</text>
<text x="135" y="16.8">3</text>
<text x="179.1" y="16.8">4</text>
<text x="223.1" y="16.8">5</text>
<text x="267.2" y="16.8">6</text>
<text x="311.2" y="16.8">7</text>
<text x="355.2" y="16.8">8</text>
<text x="399.3" y="16.8">9</text>
<text x="21.1" y="40.6">A</text>
<text x="422.5" y="40.6">A</text>
<text x="21.1" y="86">B</text>
<text x="422.5" y="86">B</text>
<text x="21.1" y="131.3">C</text>
<text x="422.5" y="131.3">C</text>
<text x="21.1" y="176.6">D</text>
<text x="422.5" y="176.6">D</text>
<text x="21.1" y="221.9">E</text>
<text x="422.5" y="221.9">E</text>
<text x="21.1" y="267.2">F</text>
<text x="422.5" y="267.2">F</text>
<text x="46.9" y="293.7">1</text>
<text x="91" y="293.7">2</text>
<text x="135" y="293.7">3</text>
<text x="179.1" y="293.7">4</text>
<text x="223.1" y="293.7">5</text>
<text x="267.2" y="293.7">6</text>
<text x="311.2" y="293.7">7</text>
<text x="355.2" y="293.7">8</text>
<text x="399.3" y="293.7">9</text>
</g>
<text font-size="2" x="317" y="86.7">WHITE</text>
<g font-size="1.8">
<text x="348.4" y="269">Title</text>
<text x="348.1" y="282.1">Size</text>
<text x="357" y="282.1">Document Number</text>
<text x="348.4" y="289.4">Date:</text>
</g>
<g font-size="1.7">
<text x="396.2" y="185.4" transform="rotate(-90 396.2 185.4)">1</text>
<text x="396.3" y="181.8" transform="rotate(-90 396.3 181.8)">2</text>
</g>
<g font-size=".4">
<text x="85.4" y="100.1" transform="rotate(-90 85.4 100.1)">1</text>
<text x="85.4" y="125.5" transform="rotate(-90 85.4 125.5)">1</text>
<text x="78.8" y="126.8">1</text>
</g>
</svg>
